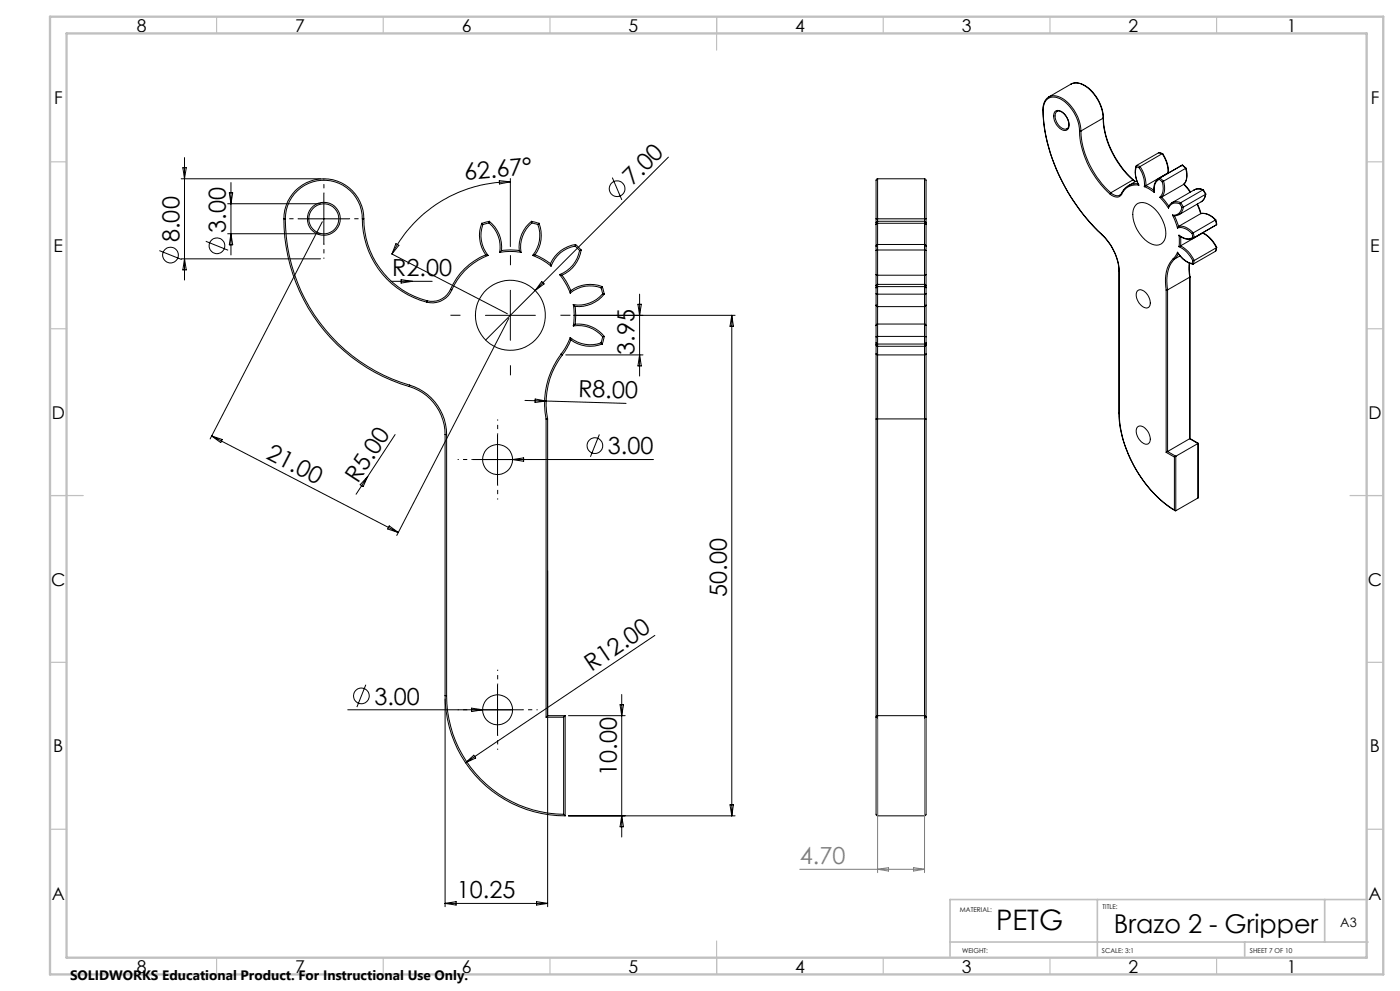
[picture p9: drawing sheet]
<svg xmlns="http://www.w3.org/2000/svg" width="420mm" height="297mm" viewBox="0 0 420 297" stroke-linecap="round" stroke-linejoin="round" font-family="sans-serif">
<g fill="none" stroke="#000" stroke-width=".3">
<path d="M312.9 32.8a54.6 54.6 0 0 0 16.5 36.4l1.2 1.1M312.9 32.8v.1M312.9 32.9a54.7 54.7 0 0 0 16.4 36.2l1.3 1.1M312.9 32.9a3.2 3.2 0 0 1 4-3.7 11.4 11.4 0 0 1 6.9 10.1M314.8 29a3.9 3.9 0 0 0-1.9 3.8M316.4 33.6a1.86 1.86 0 0 1 2.8 .4 4.1 4.1 0 0 1 1.2 4.6 1.86 1.86 0 0 1-2.8-.4 4.3 4.3 0 0 1-1.2-4.6zM316.8 33.7a1.28 1.28 0 0 1 2.1 .2 3.9 3.9 0 0 1 1.4 4.5 1.57 1.57 0 0 1-2.3-.4 3.8 3.8 0 0 1-1.2-4.3zM321.2 25.3a4.9 4.9 0 0 1 5.5 1.2 12.8 12.8 0 0 1 4.3 8.8M323.8 39.3a27.1 27.1 0 0 0 9.2 18.8M323.8 39.3h.5M324.3 39.3a26.7 26.7 0 0 0 8.9 18.5M330.9 35.4a26.5 26.5 0 0 0 9 18.5"/>
<path d="M330.9 35.4a12.1 12.1 0 0 0-6.9-10.4l-1.2-.2-1.1 .2-7.1 4.1a4.7 4.7 0 0 1 5.3 1.2 12.7 12.7 0 0 1 4.4 9M330.9 35.4l-6.6 3.9M331 35.3a27 27 0 0 0 9 18.6M331 35.3l-.1 .1M54.4 53.6h41.8M54.9 50.3h1l-.5 3.3zM55.4 47.2v36.7M68.8 57.8h1l-.5 3.3zM69.3 54.7v21.7M97.2 58.1v15M149.8 54.1l3.3 .4-3.3 .6zM153.1 54.5a40 40 0 0 0-35.5 21.6"/>
<path d="M153.1 53.5v20.4M183.7 53.2l2.8 6.7M200.5 47.1l-54.8 54.8M263.3 53.6l-.5 .3v11.7M263.3 53.6v12M263.3 53.6h14.1M277.4 53.6l.4 .3v11.7M277.4 53.6v12M333 58.1a2.19 2.19 0 0 0 3.5 .1M333.2 57.8a2.06 2.06 0 0 0 3.2 .3v-.2M333.2 57.8l-.2 .3M336.4 57.9l.1 .3"/>
<path d="M339.9 53.9h.1M339.9 53.9l.7 .5M339.9 53.9l-6.7 3.9M340 53.9l.6 .5M340.9 49.7a7.2 7.2 0 0 0 .8 5.8M340.9 50a7 7 0 0 0 .8 5.5M340.9 50l.8 .3M341 49.6l-.1 .4M341 49.6l1 .3M341 54.2l-2.5 1.5M341.4 55.1a4.7 4.7 0 0 0-5 2.8M341.7 55.5a4.7 4.7 0 0 0-5.2 2.7"/>
<path d="M341.7 50.3a8.5 8.5 0 0 1 1.6 5.6M342 49.9l-.3 .4M342 49.9a9.7 9.7 0 0 1 1.7 5.8M343.3 55.9l3 1.8M343.7 55.7l-.4 .2M343.7 55.7l2.4 1.3M347.3 53.8a4 4 0 0 0-1 3.9M347.6 45.8l1.2 .2M347.6 53.5l-.3 .2M347.6 45.8l1.1 .3M347.6 45.8l-6.6 3.8M347.8 53.8a3.4 3.4 0 0 0-1.5 3.9"/>
<path d="M347.8 53.8l.9 .7M347.9 59.1l2.7 3.3M348 53.3l-.2 .5M348 53.3l1.1 1M348 53.3l-.4 .2M348.5 59.1h-.6M348.5 59.1l2.2 2.7M348.7 46.1a9.1 9.1 0 0 1 1.7 5.7M348.7 46.1h.1M348.7 46.1l-6.7 3.8M348.7 54.5a4.4 4.4 0 0 1-.8 4.6M348.8 46.1a9.4 9.4 0 0 1 1.7 5.7"/>
<path d="M349.1 54.3l-.4 .2M349.1 54.3a4.9 4.9 0 0 1-.6 4.8M350.4 51.8l-6.7 3.9M350.4 51.8l.1 .1M350.5 51.8h-.1M350.5 51.8h.1M354.6 49.5l1.2 .9M354.6 49.5l1.1 .9M354.6 49.5l-7 4M354.6 49.5l-6.6 3.8M354.7 49.5l-.7 .4M355.1 55.2l2 2.4"/>
<path d="M355.1 55.2l-6.6 3.9M355.2 55.1l2 2.4M355.7 50.4a5 5 0 0 1-.6 4.8M355.7 50.4l-6.6 3.9M355.8 50.4a5.3 5.3 0 0 1-.6 4.8M355.8 50.4h-.1M360.9 56.9l.8 1.3M360.9 56.9l-1.1-.3-1.1 .1-7.1 4M360.9 56.9l-6.7 3.8M361 56.9l-1.8-.3-1.1 .4M361.7 58.2l-.3 1.2-.9 1-6.8 3.9 .7-.7 .6-1.5M361.7 58.2l-6.7 3.9"/>
<path d="M361.7 58.2l-.5 1.4-.7 .8M47.8 75.1l6.7 2.7M54.4 77.6h41.8M55.4 77.6l.5 3.3h-1zM61.7 72.3l6.7 2.7M68.3 70.1h27.9M68.3 61.1h27.9M69.3 70.1l.5 3.3h-1zM85.2 65.6a12 12 0 0 1 12-12 12 12 0 0 1 11.9 12M85.2 65.6h.4M85.2 65.6a52.4 52.4 0 0 0 37.6 50.2M85.6 65.6a11.6 11.6 0 0 1 11.5-11.6 11.6 11.6 0 0 1 11.6 11.6"/>
<path d="M85.6 65.6a52 52 0 0 0 37.3 49.8M89.6 65.6h15M96.7 66.5l-33.7 65M108.7 65.6h.4M108.7 65.6a25.8 25.8 0 0 0 19.3 25M109.1 65.6a25.5 25.5 0 0 0 19 24.5M117.6 76.1l34.6 17.9M118.8 73l.9 .5-2.1 2.6zM144.5 66.9a10 10 0 0 0 1.2 9.5M144.5 66.9l.4 .4M144.9 67.3a9.5 9.5 0 0 0 1.5 9.2M145.7 76.4a19.5 19.5 0 0 0-10.6 10.3"/>
<path d="M145.7 76.4l.7 .1M146.4 76.5a19.4 19.4 0 0 0-10.9 10.4M146.7 66.8a9.5 9.5 0 0 1 3.2 8.8M146.7 66.8l-1.8 .5M146.8 66.3l-.1 .5M146.8 66.3a9.9 9.9 0 0 1 3.7 8.8M146.8 66.3l-2.3 .6M149.9 75.6a18.2 18.2 0 0 1 6.4 0M150.5 75.1l-.6 .5M150.5 75.1l2.6-.2 2.7 .2M155.8 75.1l.5 .5M159.5 66.3a9.9 9.9 0 0 0-3.7 8.8"/>
<path d="M159.5 66.3l.1 .5M159.5 66.3l2.2 .6M159.6 66.8a9.5 9.5 0 0 0-3.3 8.8M159.6 66.8l1.8 .5M159.8 76.5a18.6 18.6 0 0 1 5.5 3.3M160.5 76.4l-.7 .1M160.5 76.4l2.4 1.1 2.2 1.5M161.4 67.3a9.3 9.3 0 0 1-1.6 9.2M161.7 66.9l-.3 .4M161.7 66.9a10 10 0 0 1-1.2 9.5M165.1 79l.2 .8M172.5 73.8a9.3 9.3 0 0 0-7.2 6"/>
<path d="M172.5 73.8l1.4 1.3M172.7 73.3a9.8 9.8 0 0 0-7.6 5.7M172.7 73.3l-.2 .5M172.7 73.3l1.6 1.6M173.9 75.1a9.5 9.5 0 0 1-6 7.2M174.3 74.9l-.4 .2M174.3 74.9a9.8 9.8 0 0 1-5.7 7.6M262.8 75.1v7.2M262.8 73.8v1.3M262.8 67.3v6.5M262.8 66.8v.5M262.8 65.6h.5"/>
<path d="M262.8 65.6v1.2M263.3 74.9l-.5 .2M263.3 74.9v7.6M263.3 73.3l-.5 .5M263.3 73.3v1.6M263.3 66.9l-.5 .4M263.3 66.3l-.5 .5M263.3 66.3v.6M263.3 66.9v6.4M263.3 73.3h14.1M263.3 74.9h14.1M263.3 65.6v.7"/>
<path d="M263.3 66.9h14.1M263.3 66.3h14.1M263.3 65.6h14.1M277.4 73.3v1.6M277.4 73.3l.3 .1 .1 .4M277.4 74.9l.4 .2M277.4 74.9v7.6M277.4 66.9l.4 .4M277.4 66.3v.6M277.4 66.3l.4 .5M277.4 65.6h.4M277.4 66.9v6.4"/>
<path d="M277.4 65.6v.7M277.8 73.8v1.3M277.8 75.1v7.2M277.8 67.3v6.5M277.8 66.8v.5M277.8 65.6v1.2M330.6 70.3a16.3 16.3 0 0 1 5.1 10.9M330.6 70.2a16.7 16.7 0 0 1 5.2 11.1M330.6 70.2v.1M340.7 61.5a3.7 3.7 0 0 1 5.1 .6 10.3 10.3 0 0 1 3.7 9.4 2.95 2.95 0 0 1-4.9 1.2 10.5 10.5 0 0 1-4.6-9.7zM351.4 60.9l-.7 .8-.1 .7M351.6 60.7l1-.2 1.6 .2"/>
<path d="M351.6 60.7l-.2 .2M351.8 64.4l1.4 3.9M352 77.5a10.5 10.5 0 0 0-2.2 9.4M352 77.5l.4 .1M352.3 64.6l1.3 3.3M352.4 77.6a10.4 10.4 0 0 0-2.1 9.3M353.2 75.6a7.2 7.2 0 0 0 4.7 3.6M353.2 68.3a4.5 4.5 0 0 1 4.4 1.7M353.2 75.6a7.3 7.3 0 0 0 4.4 3.4M353.2 75.6l-1.2 1.9M353.5 76.1l-1.1 1.5M353.6 67.9l-.4 .4"/>
<path d="M353.6 67.9a4.9 4.9 0 0 1 4.4 1.9M353.7 64.3l-1 .4-.9-.3M353.7 70.5a3.8 3.8 0 0 0 4.2 .9M353.7 70.5a3.5 3.5 0 0 0 4.2 .6M353.7 70.5v3.4M353.7 73.9a8.8 8.8 0 0 1 4.2 4.2M353.9 61.1a2.42 2.42 0 0 0-3.3 1.3M353.9 61.1l.7 1.1M354 76.7l-1.6 .9M354.2 73.7l-.5 .2M354.2 73.7a9.2 9.2 0 0 1 4.1 4.4M354.2 70.9v2.8"/>
<path d="M354.2 60.7l-.3 .4M354.2 60.7l.8 1.4M354.6 62.2a2.42 2.42 0 0 1-2.8 2.2M355 62.1l-.4 .1M356.8 78.8l.1 4.3M356.9 78.9l.1 4M357.6 70l.3 1.1M357.6 79l.4 .1M357.9 78.1l-.3 .9M357.9 71.1l.4 .1M358 69.8l-.4 .2M358 69.8l.3 1.4"/>
<path d="M358.3 78.1h-.4M358.3 78.1l-.3 1M358.3 71.2l-.4 .2M359.1 61.2l1.1 2.8M359.2 61.1l1.1 3M360.2 64a4.9 4.9 0 0 1 4.4 1.9M360.2 64l-6.6 3.9M360.3 64a5 5 0 0 1 4.4 1.9M360.8 69.8a9.9 9.9 0 0 1 4.1 4.4M360.8 69.8l-6.6 3.9M360.8 69.8h.1M360.9 69.8a8.4 8.4 0 0 1 4 4.4"/>
<path d="M360.9 69.8h-.1M360.9 69.7v.1M364.6 65.9l.3 1.4M364.6 65.9l-6.6 3.9M364.6 75.3l-6.6 3.8M364.7 65.9l.2 1.4M364.7 65.9h-.1M364.7 75.2l-.1 .1M364.9 74.2l-.3 1.1M364.9 67.3l-7 4.1M364.9 67.3l-6.6 3.9M364.9 74.2l-6.6 3.9"/>
<path d="M365 67.3h-.1M365 74.2l-.3 1M117.3 84.3h12.3M120.3 83.8l3.3 .5-3.3 .5zM128.1 90.1l-.1 .5M135.1 86.7l.4 .2M135.1 86.7a6 6 0 0 1-7 3.4M135.5 86.9a6.4 6.4 0 0 1-7.5 3.7M145.6 94.5h15M152.6 95.4l-33.6 65.1M153.1 87v15M162.5 84.4l.7 .7-2.7 2z"/>
<path d="M167.9 82.3a19.8 19.8 0 0 1 3.2 5.5M167.9 82.3l.7 .2M168.6 82.5l1.2 1.6 1.5 3M171.3 87.1l-.2 .7M172 91.3a18.2 18.2 0 0 1 0 6.4M172 91.3l.5 .5M172 97.7a9.4 9.4 0 0 1 8.8 3.3M172.1 94.5h48.4M172.5 91.8l.2 2.7-.2 2.7M172.5 97.2l-.5 .5M172.5 97.2a10.1 10.1 0 0 1 8.8 3.6M180.3 86.3a9.3 9.3 0 0 0-9.2 1.5"/>
<path d="M180.3 86.3l.5 1.7M180.7 85.9a9.9 9.9 0 0 0-9.4 1.2M180.7 85.9l-.4 .4M180.7 85.9l.6 2.3M180.8 88a9.5 9.5 0 0 1-8.8 3.3M180.8 88l.5 .2M181.3 88.2a9.8 9.8 0 0 1-8.8 3.6M191.4 91.2h1l-.5 3.3zM191.9 88.2v24.5M219.5 94.5v150M219.5 94.5l.5 3.3h-1zM262.8 91.4l.5 .5"/>
<path d="M262.8 88v3.4M262.8 88l.5 .2M262.8 86.3v1.7M262.8 97.6v3.4M262.8 85.7v.6M262.8 82.3l.5 .2M262.8 91.4v6.2M262.8 82.3v3.4M263.3 97.1l-.5 .5M263.3 85.2l-.5 .5M263.3 85.9l-.5 .4M263.3 85.9v2.3"/>
<path d="M263.3 91.8v5.4M263.3 88.2v3.7M263.3 97.1v3.7M263.3 85.2v.7M263.3 82.5v2.7M263.3 91.9h14.1M263.3 97.1h14.1M263.3 85.2h14.1M263.3 85.9h14.1M263.3 88.2h14.1M263.3 82.5h14.1M277.4 97.1l.4 .5"/>
<path d="M277.4 85.2l.4 .5M277.4 85.9v2.3M277.4 85.9l.4 .4M277.4 91.8v5.4M277.4 88.2v3.7M277.4 97.1v3.7M277.4 85.2v.7M277.4 82.5v2.7M277.8 91.4l-.4 .5M277.8 86.3v1.7M277.8 88l-.4 .2M277.8 88v3.4"/>
<path d="M277.8 97.6v3.4M277.8 85.7v.6M277.8 82.3l-.4 .2M277.8 91.4v6.2M277.8 82.3v3.4M335.7 81.2l.1 .1M335.7 81.2v42.6M335.8 81.3v42.6M341.2 87.2a1.85 1.85 0 0 1 2.7 .7 3.3 3.3 0 0 1 .7 4.2 2.95 2.95 0 0 1-3.4-2.3l-.3-1.5zM349.8 86.9v48.7M350.3 86.9h-.5M350.3 86.9v48.4"/>
<path d="M356.9 83.1l-6.6 3.8M356.9 83.1v48.4M357 82.9l-.1 .2M357 82.9v48.5M122.8 115.8a15.1 15.1 0 0 1 10.7 14.4M122.9 115.4l-.1 .4M122.9 115.4a15.5 15.5 0 0 1 11.1 14.8M160.5 119.6l3.3 .6-3.3 .4zM168.3 106.1l.4 .3M168.3 106.1a24.5 24.5 0 0 0-4.5 19.5M168.7 106.4a24 24 0 0 0-4.4 19.2M169.7 106.4h23.2"/>
<path d="M171.1 101.2l-1.2 2.5-1.6 2.4M171.1 101.2l.2 .7M171.1 101.2a9.5 9.5 0 0 0 9.2 1.6M171.3 101.9l-1.2 2.3-1.4 2.2M171.3 101.9a9.8 9.8 0 0 0 9.4 1.2M180.3 102.8l.4 .3M180.8 101l-.5 1.8M181.3 100.8l-.5 .2M181.3 100.8l-.6 2.3M191.9 106.4l.5 3.3h-1zM262.8 103.3l.5 .5M262.8 101v1.8"/>
<path d="M262.8 102.8l.5 .3M262.8 102.8v.5M262.8 106.1l.5 .3M262.8 103.3v2.8M262.8 106.1v19.5M263.3 100.8l-.5 .2M263.3 100.8v2.3M263.3 106.4v19.2M263.3 103.1v.7M263.3 103.8v2.6M263.3 103.8h14.1M263.3 100.8h14.1"/>
<path d="M263.3 103.1h14.1M263.3 106.4h14.1M277.4 100.8v2.3M277.4 100.8l.4 .2M277.4 106.4v19.2M277.4 103.1v.7M277.4 103.8v2.6M277.8 103.3l-.4 .5M277.8 101v1.8M277.8 102.8l-.4 .3M277.8 102.8v.5M277.8 106.1l-.4 .3"/>
<path d="M277.8 103.3v2.8M277.8 106.1v19.5M63.5 130.7l56 28.9M63.5 130.7l3.2 1-.5 .9zM118.5 130.2l-11.7 17.9M133.5 130.2h.5M133.5 130.2v78.3M134 130.2v78.3M141.8 137.7h54.2M149.3 130.2v15M153.8 137.7l3.3-.5v1.1zM157.5 120l30.3 .9"/>
<path d="M163.8 125.6v89.3M164.3 125.6h-.5M164.3 125.6v146.1M179.8 130.2l-2.7 6.7M262.8 125.6v118.4l.5 .5M263.3 125.6h-.5M263.3 125.6v118.9M263.3 125.6h14.1M277.4 125.6h.4M277.4 125.6v118.9M277.8 125.6v118.4l-.4 .5M335.7 123.8a37.4 37.4 0 0 0 16.8 29.3"/>
<path d="M335.7 123.8l.1 .1M335.8 123.9a37 37 0 0 0 16.5 28.9M341.2 128.1a1.83 1.83 0 0 1 2.7 .7 3.3 3.3 0 0 1 .7 4.2 2.95 2.95 0 0 1-3.4-2.4l-.3-1.4zM349.8 135.6l2.5 1.4M350.3 135.3l-.5 .3M350.3 135.3l2.4 1.4M352.3 137v15.8M352.7 136.7l-.4 .3M352.7 136.7v16.4M356.9 131.5l-6.6 3.8M356.9 131.5l2.5 1.4M357 131.4l-.1 .1"/>
<path d="M357 131.4l2.5 1.5M359.4 132.9l-6.7 3.8M359.4 132.9v16.4M359.5 132.9h-.1M359.5 132.9l-.1 16.4M110.3 142.8l-1.4 3-.8-.5zM116.8 157.6l2.7 2-3.2-1.1zM352.3 152.8l.4 .3M359.4 149.3l-6.7 3.8M196.5 190.4l-56.8 38.2M104.3 212.7h52.5M109.7 205.2l-2.6 6.7"/>
<path d="M133.5 208.5a36 36 0 0 0 36 36M133.5 208.5h.5M133.5 209.5v62.2M134 208.5a35.5 35.5 0 0 0 35.1 35.5M141.5 212.2l3.3 .5-3.3 .6zM149.3 205.2v15M163.8 214.9h5.3M169.1 214.9v29.1M169.5 214.5h-5.2l-.5 .4M169.5 214.5l-.4 .4M169.5 214.5v30M170.5 214.5h17"/>
<path d="M186 211.2h1l-.5 3.3zM186.5 208.1v42.8M262.8 214.9l.5-.4h14.1l.4 .4M139.7 228.6l2.4-2.3 .6 .9zM169.1 244l.4 .5M170.5 244.5h50M186.5 244.5l.5 3.3h-1zM219 241.2h1l-.5 3.3zM263.3 244.5h14.1M133.5 270.8h30.8M133.5 270.8l3.3-.6v1zM161 270.2l3.3 .6-3.3 .4z"/>
<circle cx="185.1" cy="56.6" r="2.35"/>
<circle cx="51.1" cy="76.4" r="2.36"/>
<circle cx="65.1" cy="73.7" r="2.36"/>
<circle cx="97.1" cy="65.6" r="4.5"/>
<circle cx="97.2" cy="65.6" r="4.9"/>
<circle cx="153.1" cy="94.5" r="10.5"/>
<circle cx="149.3" cy="137.7" r="4.5"/>
<circle cx="178.5" cy="133.6" r="2.36"/>
<circle cx="108.4" cy="208.6" r="2.36"/>
<circle cx="149.3" cy="212.7" r="4.5"/>
</g>
<path d="M97.2 58.1v-4.5M89.7 65.6h-4.5M97.2 73.1v4.5M104.7 65.6h4.5M141.8 137.7h-4.5M149.3 130.2v-4.5M156.8 137.7h4.5M149.3 145.2v4.5M141.8 212.7h-4.5M149.3 205.2v-4.5M156.8 212.7h4.5M149.3 220.2v4.5" fill="none" stroke="#000" stroke-width=".3" stroke-dasharray="15.2 1.3 1.3 1.3" stroke-dashoffset="14.9" stroke-linecap="butt"/>
<path d="M153.1 79.5v-3M138.1 94.5h-3M168.1 94.5h3M153.1 109.5v3" fill="none" stroke="#000" stroke-width=".3" stroke-dasharray="15.2 1.3 1.3 1.3" stroke-linecap="butt"/>
<path d="M263.3 215.5v46M277.4 215.5v46M239.9 260.5h37.5M263.3 260.5l3.3-.5v1.1zM274.1 260l3.3 .5-3.3 .6z" fill="none" stroke="#808080" stroke-width=".3"/>
<g fill="none" stroke="#c0c0c0" stroke-width=".35">
<path d="M65 5v5M115 5v5M165 5v5M215 5v10M265 5v5M315 5v5M365 5v5M15 48.5h5M410 48.5h5M15 98.5h5M410 98.5h5M15 148.5h10"/>
<path d="M405 148.5h10M15 198.5h5M410 198.5h5M15 248.5h5M410 248.5h5M65 287v5M115 287v5M165 287v5M215 282v10M265 287v5M315 287v5M365 287v5"/>
</g>
<path d="M329.2 269.6v17M397.4 269.6v12.7M410.4 269.6h-125.4v17M285 282.3h125.4M373.4 282.3v4.3" fill="none" stroke="#c0c0c0" stroke-width=".5"/>
<path d="M15 5h400v287h-400zM20 10h390v277h-390z" fill="none" stroke="#c0c0c0" stroke-width=".7"/>
<text font-size="8.5" x="298.8" y="278.9">PETG</text>
<text font-size="7.8" x="334.2" y="279.6">Brazo 2 - Gripper</text>
<g font-size="7.1">
<text x="139.4" y="54" transform="rotate(-5 139.4 54)">62.67°</text>
<text x="189.8" y="55.7" transform="rotate(-45 189.8 55.7)">7.00</text>
<text x="67.8" y="69.8" transform="rotate(-90 67.8 69.8)">3.00</text>
<text x="53.8" y="72.5" transform="rotate(-90 53.8 72.5)">8.00</text>
<text x="117.7" y="82.8">R2.00</text>
<text x="190.4" y="106.4" transform="rotate(-90 190.4 106.4)">3.95</text>
<text x="173.4" y="118.9" transform="rotate(2 173.4 118.9)">R8.00</text>
<text x="79.6" y="137.2" transform="rotate(27 79.6 137.2)">21.00</text>
<text x="182.4" y="136.2">3.00</text>
<text x="107.3" y="145.1" transform="rotate(-57 107.3 145.1)">R5.00</text>
<text x="218" y="178.8" transform="rotate(-90 218 178.8)">50.00</text>
<text x="177.5" y="201.4" transform="rotate(-34 177.5 201.4)">R12.00</text>
<text x="112.3" y="211.2">3.00</text>
<text x="185" y="232.6" transform="rotate(-90 185 232.6)">10.00</text>
<text x="137.1" y="269.2">10.25</text>
</g>
<text font-size="7.1" fill="#808080" x="240" y="259">4.70</text>
<g font-size="5.3">
<text x="41" y="9.5">8</text>
<text x="88.5" y="9.5">7</text>
<text x="138.5" y="9.5">6</text>
<text x="188.5" y="9.5">5</text>
<text x="238.5" y="9.5">4</text>
<text x="288.5" y="9.5">3</text>
<text x="338.5" y="9.5">2</text>
<text x="386" y="9.5">1</text>
<text x="16.2" y="31.2">F</text>
<text x="411.2" y="31.2">F</text>
<text x="16.1" y="75.5">E</text>
<text x="411.1" y="75.5">E</text>
<text x="15.5" y="125.5">D</text>
<text x="410.5" y="125.5">D</text>
<text x="15.4" y="175.5">C</text>
<text x="410.4" y="175.5">C</text>
<text x="16" y="225.5">B</text>
<text x="411" y="225.5">B</text>
<text x="15.5" y="269.7">A</text>
<text x="410.5" y="269.7">A</text>
<text x="41" y="291.5">8</text>
<text x="88.5" y="291.5">7</text>
<text x="138.5" y="291.5">6</text>
<text x="188.5" y="291.5">5</text>
<text x="238.5" y="291.5">4</text>
<text x="288.5" y="291.5">3</text>
<text x="338.5" y="291.5">2</text>
<text x="386" y="291.5">1</text>
</g>
<text font-size="4.1" x="21" y="293.7">SOLIDWORKS Educational Product. For Instructional Use Only.</text>
<text font-size="3.9" x="402.1" y="277.8">A3</text>
<g font-size="2">
<text x="288" y="273.2">MATERIAL:</text>
<text x="330.8" y="272.5">TITLE:</text>
<text x="288.6" y="285.5">WEIGHT:</text>
<text x="330.6" y="285.5">SCALE: 3:1</text>
<text x="375" y="285.5">SHEET 7 OF 10</text>
</g>
</svg>
